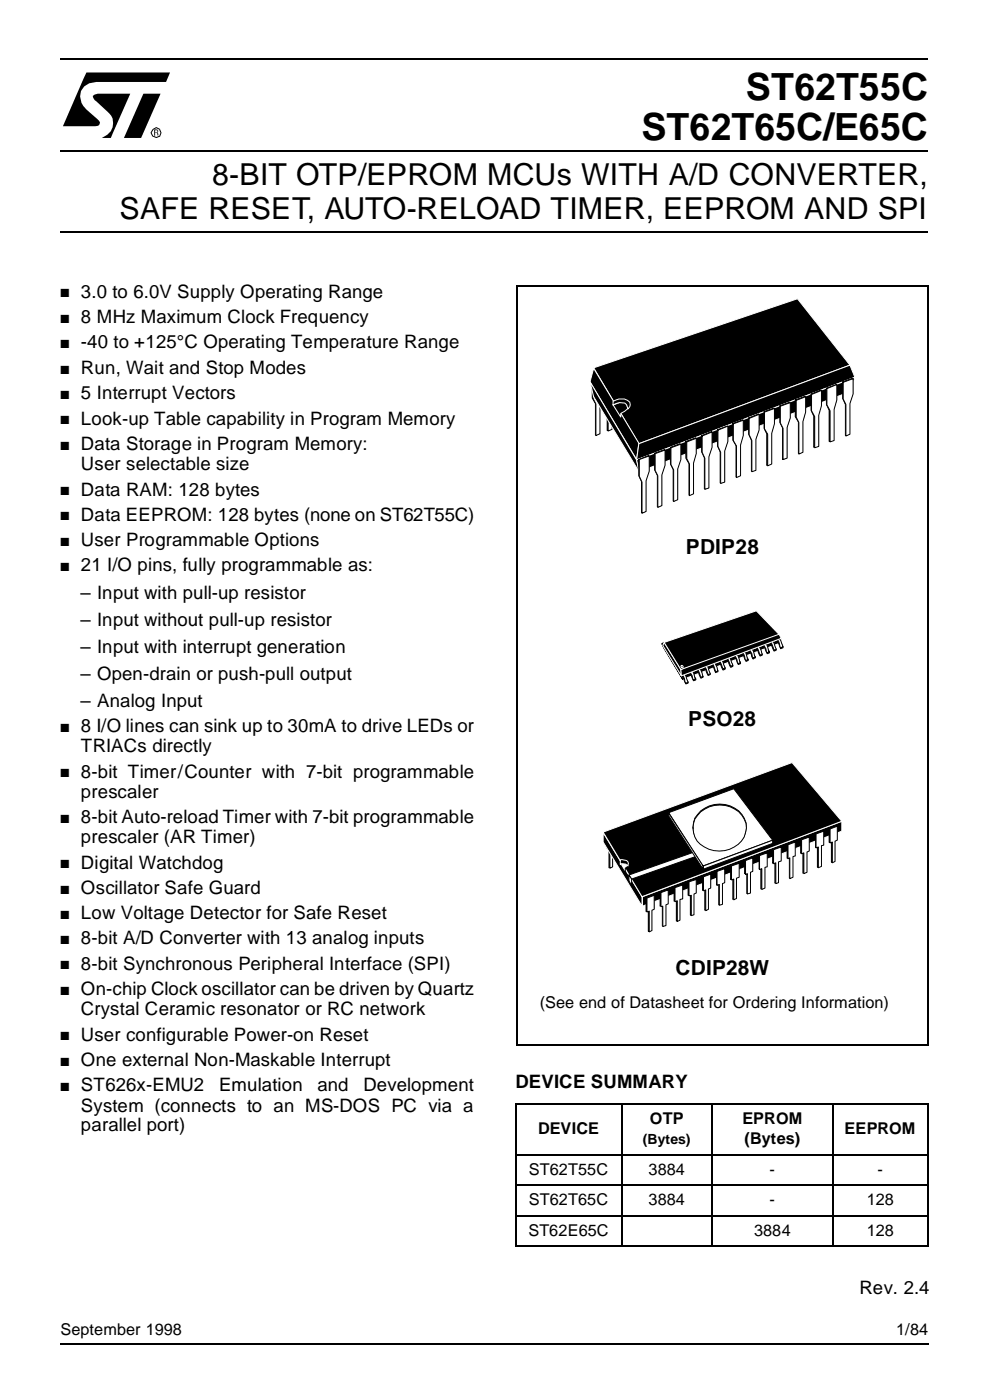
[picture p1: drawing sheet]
<svg xmlns="http://www.w3.org/2000/svg" width="185mm" height="262mm" viewBox="0 0 185 262" stroke-linecap="round" stroke-linejoin="round" font-family="sans-serif">
<path d="M11.4 251.9h162.5" fill="none" stroke="#000" stroke-width=".25"/>
<path d="M11.4 253.5h151.4v4.4h-151.4z" fill-rule="evenodd" fill="#fff"/>
<path d="M11.4 11h162.4M11.4 28.4h162.4M11.4 43.4h162.4" fill="none" stroke="#000" stroke-width=".25"/>
<path d="M11.4 12.6h24.4v14.4h-24.4z" fill-rule="evenodd" fill="#fff"/>
<path d="M28.5 24.3l.7-.5 .8 .4 .2 .6-.2 .8-.7 .3-.1-.2 .7-.3-.1 .1 .3-.7-.2-.5-.7-.3-.5 .3-.3 .6 .3 .6 .6 .2-.1 .2-.7-.3-.3-.7zM29.2 25.7l.1 .2z" fill="#000"/>
<g fill="#000">
<path d="M16.2 13.6h15.6l-.7 1.8h-13.1a2.76 2.76 0 0 0-2.7 1.4 2.76 2.76 0 0 0 .3 3.1l3.1 3-.1 .4-.2 .3-6.6 .1z" fill-rule="evenodd"/>
<path d="M17.4 18l.9-.4h6.1l-3.6 8.3h-1.7a2.82 2.82 0 0 0 1.3-4.7l-2.7-2.4z" fill-rule="evenodd"/>
<path d="M26.9 17.6h3.2l-3.7 8.3h-3.2z" fill-rule="evenodd"/>
<path d="M28.9 24.3h.7v.3l-.1 .2 .1 .6-.1-.1v-.3l-.2-.1h-.2v.5h-.2z" fill-rule="evenodd"/>
</g>
<path d="M29.1 24.4h.4v.4h-.4z" fill-rule="evenodd" fill="#fff"/>
<path d="M96.4 207h77.4M96.4 216.5h77.4M96.6 207.1v26.4M116.5 206.8v26.9M133.4 206.8v26.9M156.1 206.8v26.9M173.8 207.1v26.4M96.4 222.2h77.4M96.4 227.9h77.4M96.4 233.7h77.4" fill="none" stroke="#000" stroke-width=".25"/>
<path d="M101.1 186.9h68.2v3.9h-68.2z" fill-rule="evenodd" fill="#fff"/>
<path d="M110.9 71.5l1.9-.7v2.9l-.5 1.8v5.7l-.8 .4v-6l-.6-1z" fill-rule="evenodd" fill="#000"/>
<path d="M110.9 71.5l1.9-.7v2.9l-.5 1.8v5.7l-.8 .4v-6l-.6-1z" fill="none" stroke="#000" stroke-width=".19"/>
<path d="M111.1 71.6l1.8-.7v2.9l-.5 1.8v5.7l-.8 .4v-6l-.5-1z" fill-rule="evenodd" fill="#fff"/>
<path d="M111.1 71.6l1.8-.7v2.9l-.5 1.8v5.7l-.8 .4v-6l-.5-1zM113.7 70.5l1.4-.5v2.9l-.6 1.7v5.8l-.8 .3z" fill="none" stroke="#000" stroke-width=".19"/>
<path d="M113.7 70.5l1.4-.5v2.9l-.6 1.7v5.8l-.8 .3z" fill-rule="evenodd" fill="#000"/>
<path d="M113.9 70.6l1.3-.5v2.8l-.5 1.8v5.8l-.8 .3z" fill-rule="evenodd" fill="#fff"/>
<path d="M113.9 70.6l1.3-.5v2.8l-.5 1.8v5.8l-.8 .3zM122.6 85l1.9-.7v2.9l-.6 1.7v5.8l-.8 .3v-5.9l-.5-1z" fill="none" stroke="#000" stroke-width=".19"/>
<g fill="#000">
<path d="M110.5 71.6l8.7 14.6 .5 2.3-8.5-14.1z" fill-rule="evenodd"/>
<path d="M119.6 83.2l39.6-14.7 .9 2.2-40.9 15.5z" fill-rule="evenodd"/>
<path d="M119.2 86.2l40.9-15.5-.9 2.7-39.5 15z" fill-rule="evenodd"/>
<path d="M111.2 69l8.4 14.1-.4 3-8.7-14.5z" fill-rule="evenodd"/>
<path d="M111.2 69l38.2-13 9.8 12.5-39.6 14.7z" fill-rule="evenodd"/>
<path d="M122.6 85l1.9-.7v2.9l-.6 1.7v5.8l-.8 .3v-5.9l-.5-1z" fill-rule="evenodd"/>
</g>
<path d="M110.5 71.6l8.7 14.6 .5 2.3-8.5-14.1zM111.2 69l38.2-13 9.8 12.5-39.6 14.7zM111.2 69l8.4 14.1-.4 3-8.7-14.5zM119.2 86.2l40.9-15.5-.9 2.7-39.5 15zM119.6 83.2l39.6-14.7 .9 2.2-40.9 15.5z" fill="none" stroke="#fff" stroke-width=".19"/>
<path d="M122.7 85l1.9-.6v2.8l-.6 1.8v5.8l-.8 .3v-5.9l-.5-1z" fill-rule="evenodd" fill="#fff"/>
<path d="M140.2 78.4l1.9-.8v3l-.6 1.7v5.8l-.8 .2v-5.8l-.5-1.1zM122.7 85l1.9-.6v2.8l-.6 1.8v5.8l-.8 .3v-5.9l-.5-1z" fill="none" stroke="#000" stroke-width=".19"/>
<path d="M140.2 78.4l1.9-.8v3l-.6 1.7v5.8l-.8 .2v-5.8l-.5-1.1z" fill-rule="evenodd" fill="#000"/>
<path d="M140.3 78.4l1.9-.7v2.9l-.6 1.7v5.9l-.8 .2v-5.8l-.5-1.1z" fill-rule="evenodd" fill="#fff"/>
<path d="M140.3 78.4l1.9-.7v2.9l-.6 1.7v5.9l-.8 .2v-5.8l-.5-1.1zM119.6 86.1l1.9-.7v2.9l-.6 1.7v5.9l-.7 .2v-5.8l-.6-1.1z" fill="none" stroke="#000" stroke-width=".19"/>
<path d="M119.6 86.1l1.9-.7v2.9l-.6 1.7v5.9l-.7 .2v-5.8l-.6-1.1z" fill-rule="evenodd" fill="#000"/>
<path d="M119.7 86.1l1.9-.6v2.8l-.6 1.8v5.8l-.8 .3v-5.8l-.5-1.1z" fill-rule="evenodd" fill="#fff"/>
<path d="M157.8 71.6l1.9-.7v2.9l-.6 1.8v5.7l-.8 .4v-5.9l-.5-1.1zM119.7 86.1l1.9-.6v2.8l-.6 1.8v5.8l-.8 .3v-5.8l-.5-1.1z" fill="none" stroke="#000" stroke-width=".19"/>
<path d="M157.8 71.6l1.9-.7v2.9l-.6 1.8v5.7l-.8 .4v-5.9l-.5-1.1z" fill-rule="evenodd" fill="#000"/>
<path d="M157.9 71.7l1.9-.7v2.9l-.6 1.7v5.8l-.8 .3v-5.9l-.5-1z" fill-rule="evenodd" fill="#fff"/>
<path d="M157.9 71.7l1.9-.7v2.9l-.6 1.7v5.8l-.8 .3v-5.9l-.5-1zM128.5 82.8l1.8-.7v2.9l-.5 1.7v5.8l-.8 .3v-5.9l-.5-1z" fill="none" stroke="#000" stroke-width=".19"/>
<path d="M128.5 82.8l1.8-.7v2.9l-.5 1.7v5.8l-.8 .3v-5.9l-.5-1z" fill-rule="evenodd" fill="#000"/>
<path d="M128.6 82.8l1.8-.6v2.8l-.5 1.8v5.8l-.8 .3v-5.9l-.5-1z" fill-rule="evenodd" fill="#fff"/>
<path d="M125.6 83.9l1.8-.7v2.9l-.6 1.7v5.8l-.7 .3v-5.9l-.5-1zM128.6 82.8l1.8-.6v2.8l-.5 1.8v5.8l-.8 .3v-5.9l-.5-1z" fill="none" stroke="#000" stroke-width=".19"/>
<path d="M125.6 83.9l1.8-.7v2.9l-.6 1.7v5.8l-.7 .3v-5.9l-.5-1z" fill-rule="evenodd" fill="#000"/>
<path d="M125.7 83.9l1.8-.6v2.8l-.6 1.8v5.8l-.7 .3v-5.9l-.5-1z" fill-rule="evenodd" fill="#fff"/>
<path d="M125.7 83.9l1.8-.6v2.8l-.6 1.8v5.8l-.7 .3v-5.9l-.5-1zM131.4 81.7l1.9-.8v2.9l-.6 1.8v5.8l-.8 .3v-5.9l-.5-1.1z" fill="none" stroke="#000" stroke-width=".19"/>
<path d="M131.4 81.7l1.9-.8v2.9l-.6 1.8v5.8l-.8 .3v-5.9l-.5-1.1z" fill-rule="evenodd" fill="#000"/>
<path d="M131.5 81.7l1.9-.7v2.9l-.6 1.7v5.9l-.8 .2v-5.8l-.5-1.1z" fill-rule="evenodd" fill="#fff"/>
<path d="M131.5 81.7l1.9-.7v2.9l-.6 1.7v5.9l-.8 .2v-5.8l-.5-1.1zM134.4 80.6l1.8-.7v2.9l-.5 1.7v5.8l-.8 .3v-5.9l-.5-1.1z" fill="none" stroke="#000" stroke-width=".19"/>
<path d="M134.4 80.6l1.8-.7v2.9l-.5 1.7v5.8l-.8 .3v-5.9l-.5-1.1z" fill-rule="evenodd" fill="#000"/>
<path d="M134.5 80.6l1.8-.7v2.9l-.6 1.7v5.9l-.7 .2v-5.8l-.5-1.1z" fill-rule="evenodd" fill="#fff"/>
<path d="M137.3 79.4l1.8-.7v2.9l-.6 1.8v5.7l-.6 .4v-6l-.6-1zM134.5 80.6l1.8-.7v2.9l-.6 1.7v5.9l-.7 .2v-5.8l-.5-1.1z" fill="none" stroke="#000" stroke-width=".19"/>
<path d="M137.3 79.4l1.8-.7v2.9l-.6 1.8v5.7l-.6 .4v-6l-.6-1z" fill-rule="evenodd" fill="#000"/>
<path d="M137.3 79.5l1.9-.7v2.9l-.5 1.7v5.8l-.8 .3v-5.9l-.6-1z" fill-rule="evenodd" fill="#fff"/>
<path d="M137.3 79.5l1.9-.7v2.9l-.5 1.7v5.8l-.8 .3v-5.9l-.6-1zM143.1 77.2l1.9-.7v2.9l-.6 1.8v5.7l-.8 .3v-5.9l-.5-1z" fill="none" stroke="#000" stroke-width=".19"/>
<path d="M143.1 77.2l1.9-.7v2.9l-.6 1.8v5.7l-.8 .3v-5.9l-.5-1z" fill-rule="evenodd" fill="#000"/>
<path d="M143.2 77.3l1.8-.7v2.9l-.5 1.7v5.8l-.7 .3v-5.9l-.6-1z" fill-rule="evenodd" fill="#fff"/>
<path d="M143.2 77.3l1.8-.7v2.9l-.5 1.7v5.8l-.7 .3v-5.9l-.6-1zM146.1 76.1l1.8-.7v2.9l-.6 1.8v5.7l-.7 .3v-5.9l-.5-1z" fill="none" stroke="#000" stroke-width=".19"/>
<path d="M146.1 76.1l1.8-.7v2.9l-.6 1.8v5.7l-.7 .3v-5.9l-.5-1z" fill-rule="evenodd" fill="#000"/>
<path d="M146.1 76.2l1.9-.7v2.9l-.6 1.7v5.8l-.7 .2v-5.8l-.6-1z" fill-rule="evenodd" fill="#fff"/>
<path d="M146.1 76.2l1.9-.7v2.9l-.6 1.7v5.8l-.7 .2v-5.8l-.6-1zM148.9 75l1.9-.7v2.9l-.5 1.8v5.7l-.8 .3v-5.9l-.6-1z" fill="none" stroke="#000" stroke-width=".19"/>
<path d="M148.9 75l1.9-.7v2.9l-.5 1.8v5.7l-.8 .3v-5.9l-.6-1z" fill-rule="evenodd" fill="#000"/>
<path d="M149.1 75.1l1.8-.7v2.9l-.5 1.7v5.8l-.8 .3v-5.9l-.5-1z" fill-rule="evenodd" fill="#fff"/>
<path d="M149.1 75.1l1.8-.7v2.9l-.5 1.7v5.8l-.8 .3v-5.9l-.5-1zM151.9 73.9l1.9-.8v2.9l-.6 1.8v5.8l-.8 .3v-5.9l-.5-1.1z" fill="none" stroke="#000" stroke-width=".19"/>
<path d="M151.9 73.9l1.9-.8v2.9l-.6 1.8v5.8l-.8 .3v-5.9l-.5-1.1z" fill-rule="evenodd" fill="#000"/>
<path d="M152 74l1.9-.8v2.9l-.6 1.8v5.8l-.7 .2v-5.8l-.6-1.1z" fill-rule="evenodd" fill="#fff"/>
<path d="M152 74l1.9-.8v2.9l-.6 1.8v5.8l-.7 .2v-5.8l-.6-1.1zM154.8 72.8l1.8-.7v2.9l-.5 1.8v5.7l-.8 .3v-5.9l-.5-1.1z" fill="none" stroke="#000" stroke-width=".19"/>
<path d="M154.8 72.8l1.8-.7v2.9l-.5 1.8v5.7l-.8 .3v-5.9l-.5-1.1z" fill-rule="evenodd" fill="#000"/>
<path d="M154.9 72.9l1.8-.8v2.9l-.5 1.8v5.8l-.7 .2v-5.8l-.6-1.1z" fill-rule="evenodd" fill="#fff"/>
<path d="M154.9 72.9l1.8-.8v2.9l-.5 1.8v5.8l-.7 .2v-5.8l-.6-1.1zM124 120.7l.4-.2 .2 .1 .5 1.2-.1 .4z" fill="none" stroke="#000" stroke-width=".19"/>
<g fill="#000">
<path d="M114.8 75.9l2.3-.8 .5 1.5-1.3 .9v.7z" fill-rule="evenodd"/>
<path d="M114.8 75.2a2.59 2.59 0 0 1 3.2 .2v.8l-.4 .5-.2-.8-.4-.3-1-.1-1.2 .4z" fill-rule="evenodd"/>
<path d="M124 120.7l.4-.2 .2 .1 .5 1.2-.1 .4z" fill-rule="evenodd"/>
</g>
<path d="M114.8 75.9l2.3-.8 .5 1.5-1.3 .9v.7zM114.8 75.2a2.59 2.59 0 0 1 3.2 .2v.8l-.4 .5-.2-.8-.4-.3-1-.1-1.2 .4z" fill="none" stroke="#fff" stroke-width=".19"/>
<path d="M124 120.7l.4-.3 .8 1.1v.3l-.3 .3z" fill-rule="evenodd" fill="#fff"/>
<path d="M124 120.7l.4-.3 .8 1.1v.3l-.3 .3zM144.3 120.4l.4 .2 .7 1.3-.4 .1z" fill="none" stroke="#000" stroke-width=".19"/>
<g fill="#000">
<path d="M127.5 126.7l18.8-7-.1 .8-18.3 6.9z" fill-rule="evenodd"/>
<path d="M144.3 120.4l.4 .2 .7 1.3-.4 .1z" fill-rule="evenodd"/>
</g>
<path d="M127.5 126.7l18.8-7-.1 .8-18.3 6.9z" fill="none" stroke="#fff" stroke-width=".19"/>
<path d="M144.3 120.4l.5-.1 .6 1.4-.1 .1-.3 .1-.5-1.2z" fill-rule="evenodd" fill="#fff"/>
<path d="M143 120.9a1.89 1.89 0 0 1 1.1 1.3v.2l-.4 .2zM144.3 120.4l.5-.1 .6 1.4-.1 .1-.3 .1-.5-1.2z" fill="none" stroke="#000" stroke-width=".19"/>
<path d="M143 120.9a1.89 1.89 0 0 1 1.1 1.3v.2l-.4 .2z" fill-rule="evenodd" fill="#000"/>
<path d="M143 120.9l.4-.2 .3 .3 .2 1 .2 .2-.4 .2z" fill-rule="evenodd" fill="#fff"/>
<path d="M141.7 121.4l.5 .1 .6 1.3-.5 .2zM143 120.9l.4-.2 .3 .3 .2 1 .2 .2-.4 .2z" fill="none" stroke="#000" stroke-width=".19"/>
<path d="M141.7 121.4l.5 .1 .6 1.3-.5 .2z" fill-rule="evenodd" fill="#000"/>
<path d="M141.7 121.3l.5-.2 .6 1.6-.4 .1z" fill-rule="evenodd" fill="#fff"/>
<path d="M140.4 121.9l.4 .1 .7 1.1v.2l-.4 .3zM141.7 121.3l.5-.2 .6 1.6-.4 .1z" fill="none" stroke="#000" stroke-width=".19"/>
<path d="M140.4 121.9l.4 .1 .7 1.1v.2l-.4 .3z" fill-rule="evenodd" fill="#000"/>
<path d="M140.4 121.8l.4-.1 .3 .3 .4 1.2-.4 .1-.2-.2-.1-.5z" fill-rule="evenodd" fill="#fff"/>
<path d="M139 122.3a1.89 1.89 0 0 1 1.1 1.4v.1l-.4 .2zM140.4 121.8l.4-.1 .3 .3 .4 1.2-.4 .1-.2-.2-.1-.5z" fill="none" stroke="#000" stroke-width=".19"/>
<path d="M139 122.3a1.89 1.89 0 0 1 1.1 1.4v.1l-.4 .2z" fill-rule="evenodd" fill="#000"/>
<path d="M139 122.3l.5-.2 .2 .4 .3 1 .1 .2-.4 .1-.4-1.2z" fill-rule="evenodd" fill="#fff"/>
<path d="M137.6 122.9l.4 .2 .7 1.3-.4 .2zM139 122.3l.5-.2 .2 .4 .3 1 .1 .2-.4 .1-.4-1.2z" fill="none" stroke="#000" stroke-width=".19"/>
<path d="M137.6 122.9l.4 .2 .7 1.3-.4 .2z" fill-rule="evenodd" fill="#000"/>
<path d="M137.6 122.9l.4-.2 .3 .4 .4 1.1-.4 .2z" fill-rule="evenodd" fill="#fff"/>
<path d="M136.2 123.4a2.24 2.24 0 0 1 1.1 1.5l-.5 .2zM137.6 122.9l.4-.2 .3 .4 .4 1.1-.4 .2z" fill="none" stroke="#000" stroke-width=".19"/>
<path d="M136.2 123.4a2.24 2.24 0 0 1 1.1 1.5l-.5 .2z" fill-rule="evenodd" fill="#000"/>
<path d="M136.2 123.4l.5-.2 .6 1.6-.5 .1z" fill-rule="evenodd" fill="#fff"/>
<path d="M134.7 123.9a2.1 2.1 0 0 1 1.1 1.5l-.4 .2zM136.2 123.4l.5-.2 .6 1.6-.5 .1z" fill="none" stroke="#000" stroke-width=".19"/>
<path d="M134.7 123.9a2.1 2.1 0 0 1 1.1 1.5l-.4 .2z" fill-rule="evenodd" fill="#000"/>
<path d="M134.7 123.9l.5-.2 .6 1.6-.4 .1-.4-1.2z" fill-rule="evenodd" fill="#fff"/>
<path d="M133.4 124.4l.5 .2 .6 1.3-.5 .2zM134.7 123.9l.5-.2 .6 1.6-.4 .1-.4-1.2z" fill="none" stroke="#000" stroke-width=".19"/>
<path d="M133.4 124.4l.5 .2 .6 1.3-.5 .2z" fill-rule="evenodd" fill="#000"/>
<path d="M133.4 124.3l.5-.1 .6 1.6-.5 .1z" fill-rule="evenodd" fill="#fff"/>
<path d="M132 125l.3 .1 .7 1.3-.4 .2zM133.4 124.3l.5-.1 .6 1.6-.5 .1z" fill="none" stroke="#000" stroke-width=".19"/>
<path d="M132 125l.3 .1 .7 1.3-.4 .2z" fill-rule="evenodd" fill="#000"/>
<path d="M132 124.9l.4-.1 .6 1.6h-.4z" fill-rule="evenodd" fill="#fff"/>
<path d="M130.7 125.5l.4 .2 .6 1.3-.5 .1zM132 124.9l.4-.1 .6 1.6h-.4z" fill="none" stroke="#000" stroke-width=".19"/>
<path d="M130.7 125.5l.4 .2 .6 1.3-.5 .1z" fill-rule="evenodd" fill="#000"/>
<path d="M130.7 125.4l.4-.1 .6 1.6-.4 .1z" fill-rule="evenodd" fill="#fff"/>
<path d="M129.2 125.9a1.89 1.89 0 0 1 1.1 1.4v.2l-.4 .1zM130.7 125.4l.4-.1 .6 1.6-.4 .1z" fill="none" stroke="#000" stroke-width=".19"/>
<path d="M129.2 125.9a1.89 1.89 0 0 1 1.1 1.4v.2l-.4 .1z" fill-rule="evenodd" fill="#000"/>
<path d="M129.2 125.9l.4-.1 .3 .3 .2 1 .2 .2-.4 .2z" fill-rule="evenodd" fill="#fff"/>
<path d="M127.8 126.5a1.89 1.89 0 0 1 1.1 1.4v.2l-.4 .1zM129.2 125.9l.4-.1 .3 .3 .2 1 .2 .2-.4 .2z" fill="none" stroke="#000" stroke-width=".19"/>
<path d="M127.8 126.5a1.89 1.89 0 0 1 1.1 1.4v.2l-.4 .1z" fill-rule="evenodd" fill="#000"/>
<path d="M127.8 126.5l.4-.1 .3 .3 .4 1.2-.1 .1-.3 .1-.5-1.2z" fill-rule="evenodd" fill="#fff"/>
<path d="M145.6 119.9a2.1 2.1 0 0 1 1.1 1.6l-.5 .1zM127.8 126.5l.4-.1 .3 .3 .4 1.2-.1 .1-.3 .1-.5-1.2z" fill="none" stroke="#000" stroke-width=".19"/>
<path d="M145.6 119.9a2.1 2.1 0 0 1 1.1 1.6l-.5 .1z" fill-rule="evenodd" fill="#000"/>
<path d="M145.6 119.9l.4-.1 .2 .3 .5 1.2-.5 .2-.4-1.3z" fill-rule="evenodd" fill="#fff"/>
<path d="M145.6 119.9l.4-.1 .2 .3 .5 1.2-.5 .2-.4-1.3z" fill="none" stroke="#000" stroke-width=".19"/>
<path d="M124.1 121l3.8 6.4z" fill-rule="evenodd" fill="#666"/>
<path d="M124.1 121l3.8 6.4zM113.6 156.3l1.5-.5v2.7l-.4 .1v3.8l-.6 .3v-3.9l-.5 .2z" fill="none" stroke="#000" stroke-width=".19"/>
<g fill="#000">
<path d="M127.5 125.5l16.4-6.8 2 .1 .4 .9-18.7 7z" fill-rule="evenodd"/>
<path d="M124.4 120.4l17.3-5.9 4.2 4.4-18.4 6.6z" fill-rule="evenodd"/>
<path d="M124.4 120.4l3.1 5.1 .1 1.2-3.5-5.7z" fill-rule="evenodd"/>
<path d="M127.6 124.8l.3 .1v.3l-.3-.1z" fill-rule="evenodd"/>
<path d="M113.6 156.3l1.5-.5v2.7l-.4 .1v3.8l-.6 .3v-3.9l-.5 .2z" fill-rule="evenodd"/>
</g>
<path d="M124.4 120.4l3.1 5.1 .1 1.2-3.5-5.7zM124.4 120.4l17.3-5.9 4.2 4.4-18.4 6.6zM127.5 125.5l16.4-6.8 2 .1 .4 .9-18.7 7zM127.6 124.8l.3 .1v.3l-.3-.1z" fill="none" stroke="#fff" stroke-width=".19"/>
<path d="M113.8 156.4l1.4-.5v2.6l-.5 .2v3.8l-.5 .3v-3.9l-.4 .1z" fill-rule="evenodd" fill="#fff"/>
<path d="M113.8 156.4l1.4-.5v2.6l-.5 .2v3.8l-.5 .3v-3.9l-.4 .1zM121 168.3l1.4-.5v2.6l-.4 .2v3.8l-.6 .2v-3.9l-.4 .2z" fill="none" stroke="#000" stroke-width=".19"/>
<g fill="#000">
<path d="M113 156.1l7.2 12v1.8l-7.2-12z" fill-rule="evenodd"/>
<path d="M120.3 168.1l37.4-14.1v1.8l-37.4 14.1z" fill-rule="evenodd"/>
<path d="M121 168.3l1.4-.5v2.6l-.4 .2v3.8l-.6 .2v-3.9l-.4 .2z" fill-rule="evenodd"/>
</g>
<path d="M113 156.1l7.2 12v1.8l-7.2-12zM120.3 168.1l37.4-14.1v1.8l-37.4 14.1z" fill="none" stroke="#fff" stroke-width=".19"/>
<path d="M121.2 168.4l1.3-.5v2.6l-.4 .1v3.9l-.5 .2v-3.9l-.4 .2z" fill-rule="evenodd" fill="#fff"/>
<path d="M121.2 168.4l1.3-.5v2.6l-.4 .1v3.9l-.5 .2v-3.9l-.4 .2zM123.6 167.3l1.4-.5v2.6l-.4 .1v3.9l-.5 .2v-3.9l-.5 .2z" fill="none" stroke="#000" stroke-width=".19"/>
<path d="M123.6 167.3l1.4-.5v2.6l-.4 .1v3.9l-.5 .2v-3.9l-.5 .2z" fill-rule="evenodd" fill="#000"/>
<path d="M123.8 167.3l1.4-.5v2.7l-.5 .1v3.9l-.6 .2v-3.8l-.3 .1z" fill-rule="evenodd" fill="#fff"/>
<path d="M123.8 167.3l1.4-.5v2.7l-.5 .1v3.9l-.6 .2v-3.8l-.3 .1zM126.3 166.3l1.4-.5v2.6l-.4 .1v3.9l-.6 .3v-3.9l-.4 .2z" fill="none" stroke="#000" stroke-width=".19"/>
<path d="M126.3 166.3l1.4-.5v2.6l-.4 .1v3.9l-.6 .3v-3.9l-.4 .2z" fill-rule="evenodd" fill="#000"/>
<path d="M126.4 166.4l1.5-.5v2.6l-.5 .1v3.9l-.6 .3v-3.9l-.4 .1z" fill-rule="evenodd" fill="#fff"/>
<path d="M126.4 166.4l1.5-.5v2.6l-.5 .1v3.9l-.6 .3v-3.9l-.4 .1zM128.9 165.2l1.4-.5v2.6l-.5 .2v3.9l-.5 .2v-3.8l-.4 .1z" fill="none" stroke="#000" stroke-width=".19"/>
<path d="M128.9 165.2l1.4-.5v2.6l-.5 .2v3.9l-.5 .2v-3.8l-.4 .1z" fill-rule="evenodd" fill="#000"/>
<path d="M129 165.3l1.4-.4v2.5l-.4 .2v3.9l-.5 .2v-3.8h-.5z" fill-rule="evenodd" fill="#fff"/>
<path d="M129 165.3l1.4-.4v2.5l-.4 .2v3.9l-.5 .2v-3.8h-.5zM131.6 164.3l1.4-.5v2.6l-.5 .1v3.9l-.5 .2v-3.8l-.4 .1z" fill="none" stroke="#000" stroke-width=".19"/>
<path d="M131.6 164.3l1.4-.5v2.6l-.5 .1v3.9l-.5 .2v-3.8l-.4 .1z" fill-rule="evenodd" fill="#000"/>
<path d="M131.8 164.4l1.3-.5v2.6l-.4 .2v3.8l-.5 .2v-3.9l-.4 .2z" fill-rule="evenodd" fill="#fff"/>
<path d="M131.8 164.4l1.3-.5v2.6l-.4 .2v3.8l-.5 .2v-3.9l-.4 .2zM134.2 163.3l1.4-.5v2.6l-.5 .2v3.9l-.5 .1v-3.9l-.4 .2z" fill="none" stroke="#000" stroke-width=".19"/>
<path d="M134.2 163.3l1.4-.5v2.6l-.5 .2v3.9l-.5 .1v-3.9l-.4 .2z" fill-rule="evenodd" fill="#000"/>
<path d="M134.3 163.4l1.4-.5v2.6l-.4 .2v3.8l-.6 .2v-3.9l-.4 .2z" fill-rule="evenodd" fill="#fff"/>
<path d="M134.3 163.4l1.4-.5v2.6l-.4 .2v3.8l-.6 .2v-3.9l-.4 .2zM136.8 162.3l1.5-.5v2.6l-.4 .1v3.9l-.6 .2v-3.9l-.5 .2z" fill="none" stroke="#000" stroke-width=".19"/>
<path d="M136.8 162.3l1.5-.5v2.6l-.4 .1v3.9l-.6 .2v-3.9l-.5 .2z" fill-rule="evenodd" fill="#000"/>
<path d="M137 162.3l1.4-.5v2.7l-.5 .1v3.8l-.5 .3v-3.9l-.4 .2z" fill-rule="evenodd" fill="#fff"/>
<path d="M137 162.3l1.4-.5v2.7l-.5 .1v3.8l-.5 .3v-3.9l-.4 .2zM139.5 161.2l1.3-.5v2.6l-.4 .1v3.9l-.5 .2v-3.8l-.4 .1z" fill="none" stroke="#000" stroke-width=".19"/>
<path d="M139.5 161.2l1.3-.5v2.6l-.4 .1v3.9l-.5 .2v-3.8l-.4 .1z" fill-rule="evenodd" fill="#000"/>
<path d="M139.6 161.3l1.4-.5v2.6l-.4 .1v3.9l-.6 .2v-3.8l-.4 .2z" fill-rule="evenodd" fill="#fff"/>
<path d="M139.6 161.3l1.4-.5v2.6l-.4 .1v3.9l-.6 .2v-3.8l-.4 .2zM142.2 160.3l1.3-.5v2.5l-.4 .2v3.9l-.6 .3v-3.9l-.3 .1z" fill="none" stroke="#000" stroke-width=".19"/>
<path d="M142.2 160.3l1.3-.5v2.5l-.4 .2v3.9l-.6 .3v-3.9l-.3 .1z" fill-rule="evenodd" fill="#000"/>
<path d="M142.3 160.4l1.4-.5v2.6l-.4 .1v3.9l-.6 .3v-3.9l-.4 .1z" fill-rule="evenodd" fill="#fff"/>
<path d="M144.7 159.2l1.4-.5v2.6l-.4 .2v3.9l-.6 .2v-3.9l-.4 .1zM142.3 160.4l1.4-.5v2.6l-.4 .1v3.9l-.6 .3v-3.9l-.4 .1z" fill="none" stroke="#000" stroke-width=".19"/>
<path d="M144.7 159.2l1.4-.5v2.6l-.4 .2v3.9l-.6 .2v-3.9l-.4 .1z" fill-rule="evenodd" fill="#000"/>
<path d="M144.9 159.3l1.4-.5v2.6l-.5 .2v3.9l-.5 .2v-3.9l-.4 .1z" fill-rule="evenodd" fill="#fff"/>
<path d="M144.9 159.3l1.4-.5v2.6l-.5 .2v3.9l-.5 .2v-3.9l-.4 .1zM147.4 158.3l1.4-.5v2.6l-.4 .1v3.9l-.6 .2v-3.9l-.4 .2z" fill="none" stroke="#000" stroke-width=".19"/>
<path d="M147.4 158.3l1.4-.5v2.6l-.4 .1v3.9l-.6 .2v-3.9l-.4 .2z" fill-rule="evenodd" fill="#000"/>
<path d="M147.6 158.4l1.3-.5v2.6l-.4 .1v3.9l-.6 .2v-3.9l-.3 .2z" fill-rule="evenodd" fill="#fff"/>
<path d="M147.6 158.4l1.3-.5v2.6l-.4 .1v3.9l-.6 .2v-3.9l-.3 .2zM150 157.4l1.4-.6v2.7l-.4 .1v3.8l-.6 .3v-3.9l-.4 .2z" fill="none" stroke="#000" stroke-width=".19"/>
<path d="M150 157.4l1.4-.6v2.7l-.4 .1v3.8l-.6 .3v-3.9l-.4 .2z" fill-rule="evenodd" fill="#000"/>
<path d="M150.1 157.4l1.5-.5v2.7l-.5 .1v3.8l-.5 .3v-3.9l-.5 .2z" fill-rule="evenodd" fill="#fff"/>
<path d="M150.1 157.4l1.5-.5v2.7l-.5 .1v3.8l-.5 .3v-3.9l-.5 .2zM152.8 156.3l1.3-.6v2.7l-.4 .1v3.8l-.6 .3v-3.9l-.3 .2z" fill="none" stroke="#000" stroke-width=".19"/>
<path d="M152.8 156.3l1.3-.6v2.7l-.4 .1v3.8l-.6 .3v-3.9l-.3 .2z" fill-rule="evenodd" fill="#000"/>
<path d="M152.8 156.3l1.5-.5v2.7h-.4v3.9l-.6 .3v-3.9l-.5 .2z" fill-rule="evenodd" fill="#fff"/>
<path d="M152.8 156.3l1.5-.5v2.7h-.4v3.9l-.6 .3v-3.9l-.5 .2zM155.3 155.3l1.4-.5v2.6l-.4 .2v3.8l-.6 .3v-3.9l-.4 .1z" fill="none" stroke="#000" stroke-width=".19"/>
<path d="M155.3 155.3l1.4-.5v2.6l-.4 .2v3.8l-.6 .3v-3.9l-.4 .1z" fill-rule="evenodd" fill="#000"/>
<path d="M155.5 155.4l1.3-.5v2.6l-.4 .2v3.8l-.5 .3v-3.9l-.4 .1z" fill-rule="evenodd" fill="#fff"/>
<path d="M155.5 155.4l1.3-.5v2.6l-.4 .2v3.8l-.5 .3v-3.9l-.4 .1z" fill="none" stroke="#000" stroke-width=".19"/>
<path d="M113 156l35.4-13 9.3 11-37.5 14.1z" fill-rule="evenodd" fill="#000"/>
<path d="M113 156l35.4-13 9.3 11-37.5 14.1z" fill="none" stroke="#fff" stroke-width=".19"/>
<path d="M117.8 164l12-4.2 .5 .8-12 4.2z" fill-rule="evenodd" fill="#fff"/>
<path d="M117.8 164l12-4.2 .5 .8-12 4.2z" fill="none" stroke="#000" stroke-width=".19"/>
<path d="M117.8 164l.5 .8v1.2l-.5-.9z" fill-rule="evenodd" fill="#fff"/>
<path d="M117.8 164l.5 .8v1.2l-.5-.9z" fill="none" stroke="#000" stroke-width=".19"/>
<path d="M116.9 161.2l.7 1.1-.5 .5v.8l-.9-1.5z" fill-rule="evenodd" fill="#fff"/>
<path d="M116.9 161.2l.7 1.1-.5 .5v.8l-.9-1.5z" fill="none" stroke="#000" stroke-width=".19"/>
<path d="M116.2 161.2h.3l.9 .1a.8 .8 0 0 1 .2 1l-.4-.3-.9-.1-.1 .2z" fill-rule="evenodd" fill="#000"/>
<path d="M116.2 161.2h.3l.9 .1a.8 .8 0 0 1 .2 1l-.4-.3-.9-.1-.1 .2z" fill="none" stroke="#fff" stroke-width=".19"/>
<path d="M125.2 152.4l12.2-4.5 7.3 9.6-13 4.8z" fill-rule="evenodd" fill="#fff"/>
<path d="M125.2 152.4l12.2-4.5 7.3 9.6-13 4.8z" fill="none" stroke="#000" stroke-width=".19"/>
<path d="M125.2 152.4l6.5 9.9v.6l-6.5-9.9z" fill-rule="evenodd" fill="#fff"/>
<path d="M125.2 152.4l6.5 9.9v.6l-6.5-9.9zM131.2 152a5.4 5.4 0 0 1 8.2 1.4 4.1 4.1 0 0 1-2.7 5.6 5.3 5.3 0 0 1-6.6-2.2 4 4 0 0 1 1.1-4.8z" fill="none" stroke="#000" stroke-width=".19"/>
<path d="M131.2 152a5.4 5.4 0 0 1 8.2 1.4 4.1 4.1 0 0 1-2.7 5.6 5.3 5.3 0 0 1-6.6-2.2 4 4 0 0 1 1.1-4.8z" fill-rule="evenodd" fill="#000"/>
<path d="M131.8 162.3l12.9-4.8v.6l-12.9 4.8z" fill-rule="evenodd" fill="#fff"/>
<path d="M131.8 162.3l12.9-4.8v.6l-12.9 4.8z" fill="none" stroke="#000" stroke-width=".19"/>
<path d="M131.2 152.2a5.4 5.4 0 0 1 8.2 1.3 4.1 4.1 0 0 1-2.7 5.7 5.3 5.3 0 0 1-6.6-2.3 4 4 0 0 1 1.1-4.7z" fill-rule="evenodd" fill="#fff"/>
<path d="M131.2 152.2a5.4 5.4 0 0 1 8.2 1.3 4.1 4.1 0 0 1-2.7 5.7 5.3 5.3 0 0 1-6.6-2.3 4 4 0 0 1 1.1-4.7z" fill="none" stroke="#000" stroke-width=".19"/>
<path d="M96.7 53.6h77.3M96.8 53.4v142.6" fill="none" stroke="#000" stroke-width=".3"/>
<path d="M173.9 53.5v142.6M96.7 196h77.2" fill="none" stroke="#000" stroke-width=".22"/>
<g font-size="7">
<text x="139.7" y="18.8">ST62T55C</text>
<text x="120.2" y="26.2">ST62T65C/E65C</text>
</g>
<g font-size="5.7">
<text x="39.7" y="34.7">8-BIT OTP/EPROM MCUs WITH A/D CONVERTER,</text>
<text x="22.4" y="41.1">SAFE RESET, AUTO-RELOAD TIMER, EEPROM AND SPI</text>
</g>
<g font-size="3.9">
<text x="128.5" y="103.9">PDIP28</text>
<text x="128.9" y="136">PSO28</text>
<text x="126.5" y="182.7">CDIP28W</text>
</g>
<g font-size="3.5">
<text x="15.2" y="55.8">3.0 to 6.0V Supply Operating Range</text>
<text x="15.2" y="60.6">8 MHz Maximum Clock Frequency</text>
<text x="15.2" y="65.3">-40 to +125°C Operating Temperature Range</text>
<text x="15.2" y="70.1">Run, Wait and Stop Modes</text>
<text x="15.2" y="74.9">5 Interrupt Vectors</text>
<text x="15.2" y="79.6">Look-up Table capability in Program Memory</text>
<text x="15.2" y="84.3">Data Storage in Program Memory:</text>
<text x="15.2" y="88.1">User selectable size</text>
<text x="15.2" y="92.9">Data RAM: 128 bytes</text>
<text x="15.2" y="97.6">Data EEPROM: 128 bytes (none on ST62T55C)</text>
<text x="15.2" y="102.4">User Programmable Options</text>
<text x="15.2" y="107.1">21 I/O pins, fully programmable as:</text>
<text x="15.1" y="112.3">– Input with pull-up resistor</text>
<text x="15.1" y="117.4">– Input without pull-up resistor</text>
<text x="15.1" y="122.4">– Input with interrupt generation</text>
<text x="15.1" y="127.5">– Open-drain or push-pull output</text>
<text x="15.1" y="132.6">– Analog Input</text>
<text x="15.2" y="137.3">8 I/O lines can sink up to 30mA to drive LEDs or</text>
<text x="15.2" y="141.1">TRIACs directly</text>
<text x="15.2" y="145.8">8-bit Timer/Counter with 7-bit programmable</text>
<text x="15.2" y="149.5">prescaler</text>
<text x="15.2" y="154.3">8-bit Auto-reload Timer with 7-bit programmable</text>
<text x="15.2" y="158.1">prescaler (AR Timer)</text>
<text x="15.2" y="162.8">Digital Watchdog</text>
<text x="15.2" y="167.6">Oscillator Safe Guard</text>
<text x="15.2" y="172.3">Low Voltage Detector for Safe Reset</text>
<text x="15.2" y="177.1">8-bit A/D Converter with 13 analog inputs</text>
<text x="15.2" y="181.8">8-bit Synchronous Peripheral Interface (SPI)</text>
<text x="15.2" y="186.6">On-chip Clock oscillator can be driven by Quartz</text>
<text x="15.2" y="190.3">Crystal Ceramic resonator or RC network</text>
<text x="15.2" y="195.1">User configurable Power-on Reset</text>
<text x="15.2" y="199.8">One external Non-Maskable Interrupt</text>
<text x="15.2" y="204.6">ST626x-EMU2</text>
<text x="15.2" y="208.4">System (connects to an MS-DOS PC via a</text>
<text x="41.1" y="204.6">Emulation</text>
<text x="59.4" y="204.6">and</text>
<text x="68.1" y="204.6">Development</text>
<text x="96.5" y="204">DEVICE SUMMARY</text>
<text x="15.2" y="212.1">parallel port)</text>
<text x="161" y="242.6">Rev. 2.4</text>
</g>
<g font-size="3">
<text x="101.1" y="188.9">(See end of Datasheet for Ordering Information)</text>
<text x="100.8" y="212.6">DEVICE</text>
<text x="121.7" y="210.8">OTP</text>
<text x="139" y="210.8">EPROM</text>
<text x="139.5" y="214.5">(Bytes)</text>
<text x="158.2" y="212.6">EEPROM</text>
<text x="99.1" y="220.3">ST62T55C</text>
<text x="121.4" y="220.3">3884</text>
<text x="144.1" y="220.3">-</text>
<text x="164.4" y="220.3">-</text>
<text x="99.1" y="225.9">ST62T65C</text>
<text x="121.4" y="225.9">3884</text>
<text x="144.1" y="225.9">-</text>
<text x="162.3" y="225.9">128</text>
<text x="99" y="231.7">ST62E65C</text>
<text x="141.2" y="231.7">3884</text>
<text x="162.3" y="231.7">128</text>
<text x="11.4" y="250.3">September 1998</text>
<text x="167.8" y="250.3">1/84</text>
</g>
<text font-size="2.6" x="120.4" y="214.5">(Bytes)</text>
<g font-size="2.2">
<text x="11.4" y="55.8">■</text>
<text x="11.4" y="60.5">■</text>
<text x="11.4" y="65.2">■</text>
<text x="11.4" y="70.1">■</text>
<text x="11.4" y="74.8">■</text>
<text x="11.4" y="79.5">■</text>
<text x="11.4" y="84.3">■</text>
<text x="11.4" y="92.8">■</text>
<text x="11.4" y="97.6">■</text>
<text x="11.4" y="102.3">■</text>
<text x="11.4" y="107.1">■</text>
<text x="11.4" y="137.2">■</text>
<text x="11.4" y="145.8">■</text>
<text x="11.4" y="154.2">■</text>
<text x="11.4" y="162.8">■</text>
<text x="11.4" y="167.5">■</text>
<text x="11.4" y="172.3">■</text>
<text x="11.4" y="177">■</text>
<text x="11.4" y="181.7">■</text>
<text x="11.4" y="186.6">■</text>
<text x="11.4" y="195">■</text>
<text x="11.4" y="199.8">■</text>
<text x="11.4" y="204.5">■</text>
</g>
</svg>
